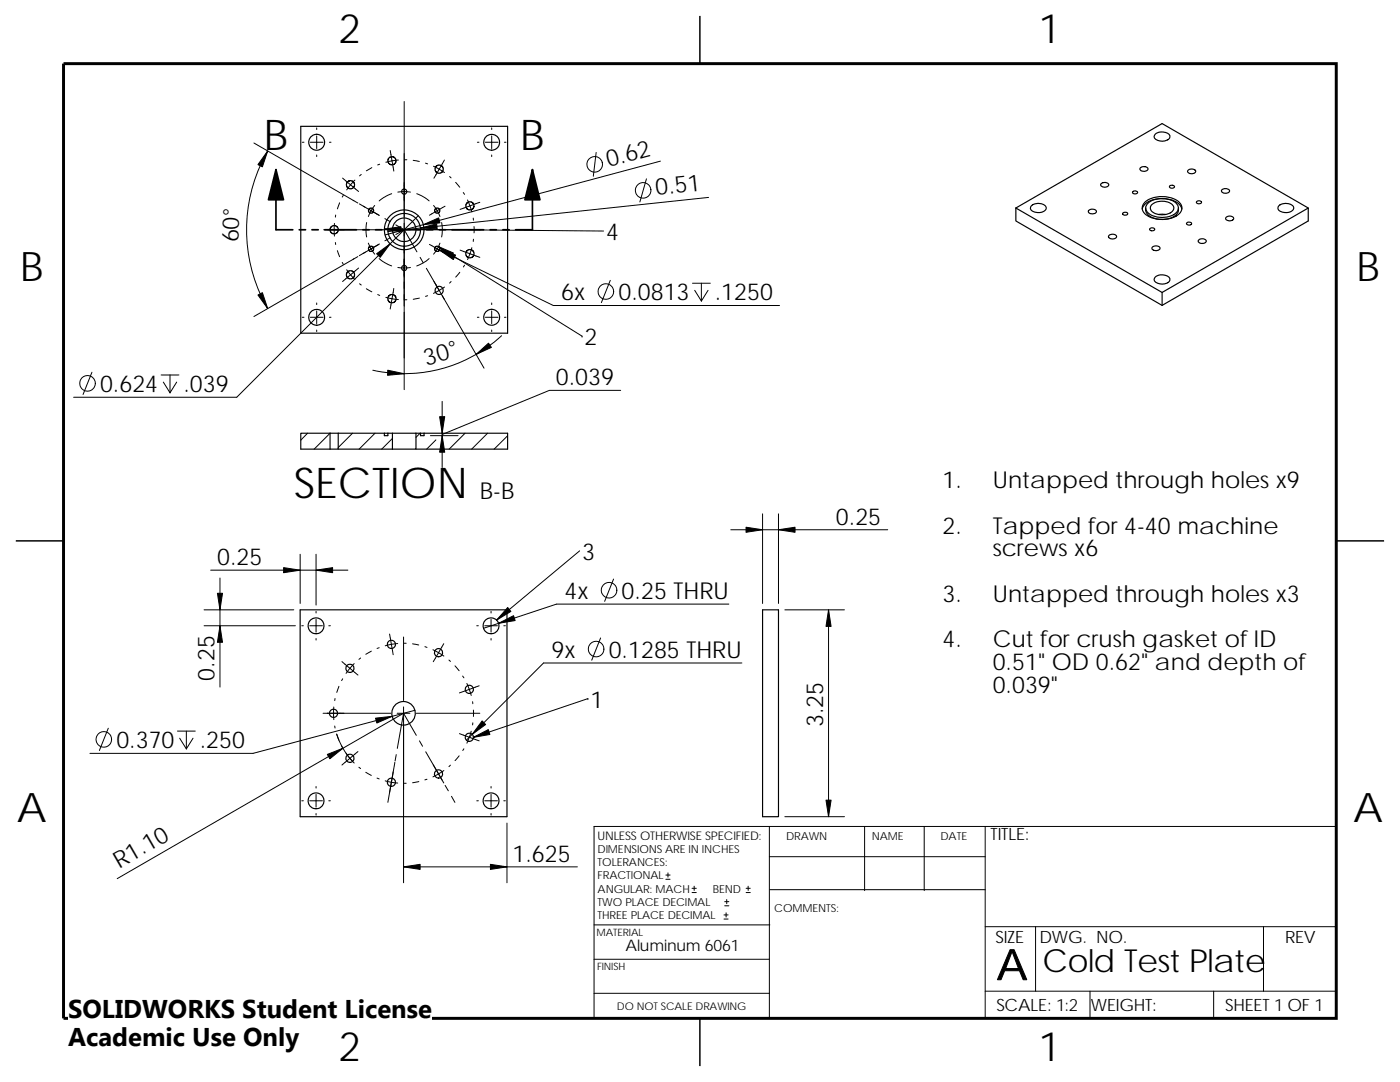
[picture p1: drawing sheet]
<svg xmlns="http://www.w3.org/2000/svg" width="279mm" height="216mm" viewBox="0 0 279 216" stroke-linecap="round" stroke-linejoin="round" font-family="sans-serif">
<g fill="none" stroke="#000" stroke-width=".2">
<path d="M50.7 28.5l20.7 12M53.4 30.1a31.5 31.5 0 0 0 0 31.5M60.3 28.4h.4M61.9 28.4h2.6M63.2 27.1v2.6M63.2 25.5v.3M63.2 30.9v.3M65.7 28.4h.4M68.4 35.5l1.6 1.4M68.5 39l-.2 .3M70 36.9l-.8 1M70 36.9l1.6 1.3"/>
<path d="M70.5 40h.1M70.8 35.9l-.8 1M72.1 34.8l-.3 .3M74.2 33.4l-1.1 .7M75.8 32.8l-.4 .1M77.9 30l.3 2.1M78.2 38.7l-1.7 .7-.8 .7M78.2 32.1l-1.2 .3M78.2 32.1l.4 2M79.4 38.3l1.1-.1 1.4 .1M79.5 31.9l-1.3 .2M80.7 20.3v57.4"/>
<path d="M80.8 31.9h.4M82.5 32l1.2 .2M83.2 38.7l1 .4 1.4 1M84.9 32.6l.4 .1M86.5 33.2l2.2 1.2M88.7 31.9l-2.1 3.7M89.7 35.2l.3 .3M90.9 36.4l.9 1M92.5 38.4l.2 .4M93.3 39.9l.5 1.2M95.3 28.4h.3M96.9 28.4h2.5"/>
<path d="M98.1 25.5v.3M98.1 27.1v2.6M98.1 30.9v.3M100.7 28.4h.3M119 30.4l-.6 4.8M129 35.7l-1.3 4.6M131.8 32.2l-55 14.7M141.4 39.4l-64 6.8M64.6 45.8h13.5M66.7 44.6v2.5M66.9 48.4l.1 .4M67 42.9l-.1 .4"/>
<path d="M67.3 50l.5 1.2M67.8 40.5l-.5 1.2M68.3 52.4l.2 .3M69.2 53.8l.8 1M70 54.8l.8 1M70 54.8l-1.6 1.4M70.6 51.6l-.1 .1M71.4 51.2l-20.7 12M71.6 53.5l-1.6 1.3M71.7 40.7l1.1 .6M71.8 56.6l.3 .3M72.5 41.1l3.1 1.8"/>
<path d="M72.8 50.4l-1.1 .6M73.1 57.6l1.1 .6M73.2 44.4l-.2 1.1 .2 1.8M73.5 48.5l.6 1.2M73.9 42h.2M74 42l1.7 1M74.1 42l-.6 1.2M74.1 49.7l.7 1M74.1 49.7h-.2M74.8 41l-.7 1M75.4 58.8l.4 .1M75.6 48.8l-3.1 1.8"/>
<path d="M75.7 51.6l1.2 .9 1.3 .6M75.7 48.7l-1.7 1M76.7 45.7l43.8 .4M76.8 43.6l1.1 .6M77 59.3l1.2 .3M77.9 47.4l-1.1 .6M78.2 59.6l1.3 .2M78.2 59.6l-.3 2.1M78.6 57.6l-.4 2M79 44.9l1.7 .9M79.4 53.4l1.1 .1 1.4-.1M79.4 45.8h2.5"/>
<path d="M80.7 45.8l-1.7 1M80.7 45.8l2.5 4.4M80.8 59.8h.4M83.2 45.8h12.7M83.5 43.1l-36.3 36.2h-32.5M83.7 59.5l-1.2 .2M83.8 51.4l.7 1M85.1 53.5l11.5 20M85.3 59l-.4 .1M85.6 51.6l-1.1 .9-1.3 .6M85.7 48.8l1.6 .9M86.5 41l.8 1"/>
<path d="M86.6 56.2l.4 .7M86.8 49.4l23.6 11.6h45.2M87.3 49.7l-.8 1M87.3 42l.5 1.2M87.3 49.7l1.5 .9M87.3 42l-1.6 .9M87.4 49.2l28.8 17.9M87.8 48.5l-.5 1.2M88.1 44.4l.2 1.4-.2 1.5M88.7 57.3l-2.2 1.2M88.8 41.1l-1.5 .9M90 56.2l-.3 .3"/>
<path d="M91.8 54.3l-.9 1M91.8 49.9l2 .7M92.7 52.9l-.2 .4M93.8 50.6l-.5 1.2M93.8 41.1l.4 1.2M93.8 50.6l2 .8M93.8 41.1l-2 .7M94.2 49.4l-.4 1.2M94.4 43.5l.1 .4M94.5 47.7l-.1 .5M94.6 45.2v1.3M95.8 40.4l-2 .7"/>
<path d="M121.8 55.9l-1.8 4.5M138.2 56.5h3.6M138.6 57.9l1.4 2.2M140 56.5v3.6M141.3 57.9l-1.3 2.2M18.4 74.3l-1.8 4.4M32.2 74.8h3.5M32.6 76.2l1.3 2.2M33.9 74.8v3.6M35.3 76.2l-1.4 2.2M60.3 63.3h.4M61.9 63.3h2.6"/>
<path d="M63.2 62v2.6M63.2 60.5v.3M63.2 65.8v.4M65.7 63.3h.4M95.3 63.3h.3M96.9 63.3h2.5M98.1 60.5v.3M98.1 65.8v.4M98.1 62v2.6M100.1 67a28.7 28.7 0 0 1-25.7 6.9M100.7 63.3h.3M116.2 67.1h.1"/>
<path d="M123.9 77.9h-14.3l-21.4 8.8M61.4 86.4l-1.4 1.4M65.9 86.4l-3.2 3.2M70.4 86.4l-2.9 2.9M74.8 86.4l-3.1 3.2M78.3 87.5l-2.1 2.1M83.8 86.4l-.8 .9M85.9 86.9h5.5M87 87.8l-1.8 1.8M88.2 80.1v13.2M92.8 86.4l-3.2 3.2M97.3 86.4l-3.2 3.2"/>
<path d="M101.3 87l-2.7 2.6M42 113.8h27.4M43.9 115.3v21.8M59.9 110.6v9.8M63.1 110.6v10.1M115.7 109.9l-16.6 13.8M122.4 115.5l-1.7 4.5M145.8 105.7h31.4M152.2 102.5v17.9M155.4 102.5v17.9M40.7 124.9h18.2M40.7 121.7h17.9"/>
<path d="M60.2 124.9h.3M61.8 124.9h2.5M63.1 123.6v2.5M63.1 122v.3M63.1 127.4v.3M65.6 124.9h.3M66.9 139.4l-.1 .4M67.6 136.9l-.4 1.3M68.2 132l1.6 1.3M68.4 135.4l-.2 .4M69.8 133.3l-.7 1.1M69.8 133.3l1.6 1.4"/>
<path d="M70.7 132.4l-.9 .9M72 131.3l-.4 .3M74.1 129.9l-1.1 .7M75.7 129.2l-.5 .2M77.7 126.5l.4 2.1M78.1 128.6l-1.2 .3M78.1 128.6l.4 2M79.4 128.4l-1.3 .2M80.5 127.1v12.7M80.6 128.4h.5M82.3 128.5l1.3 .2M84.8 129l.4 .2"/>
<path d="M86.4 129.6l2.2 1.3M88.6 128.4l-2.1 3.6M89.6 131.7l.3 .3M90.8 132.9l.8 .9M92.3 134.9l.3 .4M93.2 136.4l.5 1.2M93.7 137.6l.3 1.2M93.7 137.6l-2 .7M95.1 124.9h.4M95.6 136.8l-1.9 .8M96.7 124.9h2.6M98 122v.3"/>
<path d="M98 127.4v.3M98 123.6v2.5M100.5 124.9h.4M117.3 139.4h.1M117.3 139.4l-22.8 7.7M119.9 127.3l-1.8 4.4M145.5 120.5h-34.4l-14.6 4.9M148.1 132.3h-39.6l-15.4 15.4M156.6 121.7h11.9M165.4 121.7v41.3M21.6 145.3l-1.8 4.5M35.4 145.9h3.6"/>
<path d="M35.9 147.3l1.3 2.1M37.2 145.9v3.5M38.5 147.3l-1.3 2.1M60.2 159.8h.3M61.8 159.8h2.5M63.1 156.9v.3M63.1 158.5v2.6M64.5 142.3h13.5M65.6 159.8h.3M66.6 141.1v2.5M66.8 144.9l.1 .4M67.6 147.7l-.4-1.2a14.3 14.3 0 0 0 3.2 5.4"/>
<path d="M68.2 148.8l.2 .4M69.1 150.3l.7 1M69.8 151.3l.9 1M69.8 151.3l-1.6 1.4M71.4 150l-1.6 1.3M71.6 153.1l.4 .3M73 154.1l1.1 .6M75.2 155.3l.5 .1M76.9 155.8l1.2 .3M78.1 156.1l1.3 .2M78.1 156.1l-.4 2M78.5 154l-.4 2.1"/>
<path d="M78.8 152.1l-1.4 8M79.1 150.6l-.3 1.2M79.3 142.3h2.5M80.5 141.1v35M80.5 142.3l-57.1 33M80.5 142.3l-1.2 7M80.5 142.3l2.6 4.4M80.6 156.3h.5M82.8 141.7l-32.3 8.6h-32.6M83.1 142.3h12.7M83.6 156l-1.3 .2M83.7 147.8l.6 1.1"/>
<path d="M85 150l3.2 5.6M85.2 155.5l-.4 .1M86.5 152.6l2.1 3.6M88.6 153.8l-2.2 1.2M88.8 156.7l.7 1.1M89.9 152.7l-.3 .3M90.1 158.9l.7 1.2M91.6 150.8l-.8 1M91.7 146.4l2 .7M92.6 149.4l-.2 .4M93.7 147.1l-.5 1.2M93.7 147.1l1.9 .7"/>
<path d="M94 145.9l-.3 1.2M94.3 140l.1 .4M94.4 144.2l-.1 .5M94.5 141.7v1.3M95.1 159.8h.4M96.7 159.8h2.6M98 156.9v.3M98 158.5v2.6M100.5 159.8h.4M266.7 153.3v49.9h-239.9M63.1 162.3v.3M80.5 173h34.7"/>
<path d="M98 162.3v.3M101.2 164.2v11.9M132.9 175.5h.8M132.9 174.6h.8M133.3 174.2v.8M138.1 178.1h.9M138.1 177.2h.9M138.5 176.8v.9M144.6 179.9h.9M145 179.5v.8M148.9 178.1h.8M148.9 177.2h.8"/>
<path d="M149.3 176.8v.9M153.5 164.9v38.3M153.5 170.9h43.1M153.6 177.5h43M156.6 163h11.9M172.6 164.9v12.8M184.4 164.9v12.8M196.6 164.9v38.3M266.7 164.9h-148.1v38.3M118.6 198.2h34.9M118.6 191.4h34.9M118.6 184.6h35"/>
<path d="M144.5 183.4h.8M144.5 182.6h.8M144.6 180.7h.9M144.9 182.1v.9M196.6 197.8h70.1M196.6 184.9h70.1M206.7 184.9v12.9M217.5 197.8v5.4M242.2 197.8v5.4M252.2 184.9v12.9"/>
<circle cx="118.7" cy="32.8" r="1.55"/>
<circle cx="128.4" cy="38" r="1.56"/>
<circle cx="120.9" cy="58.2" r="1.56"/>
<circle cx="17.5" cy="76.5" r="1.56"/>
<circle cx="121.6" cy="117.8" r="1.55"/>
<circle cx="119" cy="129.5" r="1.55"/>
<circle cx="20.7" cy="147.5" r="1.55"/>
</g>
<path d="M139.7 3.2v9.5M3.2 107.9h9.5M266.7 107.9h9.5M139.7 203.2v9.5" fill="none" stroke="#000" stroke-width=".3"/>
<path d="M12.7 12.7h254v190.5h-254z" fill="none" stroke="#000" stroke-width=".59"/>
<g fill="none" stroke="#000" stroke-width=".23">
<path d="M60 25.2h41.3v41.3h-41.3zM69.7 36.1h.6l.4 .4v.7l-.4 .4h-.7l-.4-.4v-.7l.5-.4M78.5 31.3l.5 .5v.6l-.5 .4h-.6l-.4-.4v-.6l.4-.5h.6M88.3 33.3l.1 .7-.4 .5h-.6l-.5-.4v-.6l.4-.5h.6l.4 .3M219.8 36.6l.3-.2a.8 .8 0 0 1 1.2 .6l-.5 .3a.92 .92 0 0 1-1.2-.5zM226.1 38.2l.5-.1 .4 .2a.54 .54 0 0 1-.5 .4 .54 .54 0 0 1-.5-.4zM227.6 33.5l.2-.2h.7a.59 .59 0 0 1 .6 .5 1 1 0 0 1-1.6-.1zM230.7 26.6l.2-.1a2.36 2.36 0 0 1 2.5 .4l.1 .3a1.46 1.46 0 0 1-1.9 .9 1.09 1.09 0 0 1-1.2-1zM233.5 37.1a.51 .51 0 0 1 .5-.2 .51 .51 0 0 1 .4 .5l-.4 .1h-.4l-.2-.1zM237.1 34a1.06 1.06 0 0 1 1.5 .1 .89 .89 0 0 1-.8 .6 .89 .89 0 0 1-.8-.5zM243.8 38a.96 .96 0 0 1 1.6 .1 .95 .95 0 0 1-1.6 0zM87.7 49.9l-.3 .3-.4-.1-.3-.3 .1-.4 .3-.3 .4 .1 .3 .3-.1 .4"/>
<path d="M94.3 51.2l-.6 .3-.5-.3-.3-.6 .3-.6 .6-.2 .6 .3 .2 .6-.3 .6M202.7 41.5l29.2 16.9M202.7 41.5v2.6l29.2 16.8M205.9 41a2.11 2.11 0 0 1 2.9 .4 1.27 1.27 0 0 1-1.7 1 1.36 1.36 0 0 1-1.5-.9zM217.4 41.9a.84 .84 0 0 1 1.4 .4 .94 .94 0 0 1-1.6-.2zM221.3 47a.93 .93 0 0 1 1.5 .3 .92 .92 0 0 1-1.6-.2zM224.1 42.5a.63 .63 0 0 1 1 .2 .59 .59 0 0 1-1.1-.1zM228 41.7a3.4 3.4 0 0 1 3.5-2.1 5.1 5.1 0 0 1 4 1.4l.4 .7M228.6 40.2a5.8 5.8 0 0 1 6.7 .1 1.75 1.75 0 0 1-.9 3 5.7 5.7 0 0 1-6.1-.8 1.51 1.51 0 0 1 .3-2.3zM229.2 40.5a4.7 4.7 0 0 1 5.6 .2 1.5 1.5 0 0 1-.8 2.3 4.6 4.6 0 0 1-5.2-.9 1.18 1.18 0 0 1 .4-1.6zM229.5 45.6l.3-.1a.53 .53 0 0 1 .7 .3 .51 .51 0 0 1-.6 .3 .51 .51 0 0 1-.4-.5zM229.9 40.8a3.3 3.3 0 0 1 4.2 .2 1.29 1.29 0 0 1-1.3 1.8 2.87 2.87 0 0 1-3.1-.9l-.1-.8z"/>
<path d="M230 49.3a1.07 1.07 0 0 1 1.5 .2 .8 .8 0 0 1-.8 .6 .8 .8 0 0 1-.8-.7zM230.7 55.2l.2-.1a2.34 2.34 0 0 1 2.5 .3l.1 .3a1.69 1.69 0 0 1-2.4 .8l-.7-.5v-.4zM231.2 42.8h1.4M231.9 58.4l29.2-16.9v2.6l-29.2 16.8M231.9 58.4v2.5M235.2 41.5a1.97 1.97 0 0 1-1.9 2.1 4.6 4.6 0 0 1-4.3-.9l-.3-.6-.1-.6M236.9 44.5a.52 .52 0 0 1 .5-.2 .52 .52 0 0 1 .4 .5 .6 .6 0 0 1-1-.2zM238.8 40.2a.55 .55 0 0 1 1 .2 .57 .57 0 0 1-.6 .3 .57 .57 0 0 1-.4-.4zM239.3 47.8l.6-.2a.63 .63 0 0 1 .8 .7l-.5 .3h-.6l-.5-.4zM244.7 43.3a.92 .92 0 0 1 1.5 .3 .91 .91 0 0 1-1.6-.1zM255.3 41a2.02 2.02 0 0 1 2.9 .4 1.28 1.28 0 0 1-1.7 1 1.36 1.36 0 0 1-1.5-.9zM261.1 41.5l-29.2-16.8-29.2 16.8"/>
<path d="M65.9 86.4h1.6M65.9 86.4h-5.9v3.2h5.9M65.9 86.4v3.2M67.5 86.4v3.2h-1.6M67.5 89.6h10.8M67.5 86.4h10.8M76.7 86.4v.5h.7v-.5M78.3 86.4v3.2M78.3 86.4h4.7M83 86.4v3.2h-4.7M83 86.4h.9M83.9 86.4h.7"/>
<path d="M83.9 86.4v.5h.7v-.5M84.6 86.4h16.7v3.2h-18.3M59.9 121.7h41.3v41.3h-41.3zM152.2 121.7h3.2v41.3h-3.2z"/>
<circle cx="63.2" cy="28.4" r="1.59"/>
<circle cx="80.7" cy="38.2" r=".52"/>
<circle cx="98.1" cy="28.4" r="1.59"/>
<circle cx="66.7" cy="45.8" r=".81"/>
<circle cx="70" cy="54.8" r=".82"/>
<circle cx="74.1" cy="49.6" r=".53"/>
<circle cx="74.1" cy="42" r=".5"/>
<circle cx="78.2" cy="59.6" r=".83"/>
<circle cx="80.7" cy="45.9" r="3.3"/>
<circle cx="80.7" cy="45.8" r="2.35"/>
<circle cx="80.7" cy="45.9" r="4"/>
<circle cx="80.7" cy="53.5" r=".52"/>
<circle cx="87.3" cy="42" r=".52"/>
<circle cx="87.6" cy="57.9" r=".81"/>
<circle cx="93.8" cy="41.1" r=".82"/>
<circle cx="63.2" cy="63.3" r="1.59"/>
<circle cx="98.1" cy="63.3" r="1.59"/>
<circle cx="63.1" cy="124.9" r="1.59"/>
<circle cx="69.8" cy="133.4" r=".82"/>
<circle cx="78.1" cy="128.6" r=".82"/>
<circle cx="87.5" cy="130.2" r=".81"/>
<circle cx="93.7" cy="137.6" r=".81"/>
<circle cx="98" cy="124.9" r="1.59"/>
<circle cx="63.1" cy="159.8" r="1.59"/>
<circle cx="66.6" cy="142.3" r=".82"/>
<circle cx="69.8" cy="151.3" r=".81"/>
<circle cx="78.1" cy="156.1" r=".82"/>
<circle cx="80.5" cy="142.3" r="2.35"/>
<circle cx="87.5" cy="154.4" r=".82"/>
<circle cx="93.7" cy="147.1" r=".82"/>
<circle cx="98" cy="159.8" r="1.59"/>
</g>
<g fill="#000" stroke="#000" stroke-width=".2">
<path d="M53.4 30.1l-1 3.2-.9-.4z" fill-rule="evenodd"/>
<path d="M76.7 45.7l3.3-.5v1z" fill-rule="evenodd"/>
<path d="M75.2 50.6l2.7-1.9-2 2.7z" fill-rule="evenodd"/>
<path d="M83.9 45.5l3.2-.8 .1 1z" fill-rule="evenodd"/>
<path d="M84.5 44.8l3-1.3 .3 1z" fill-rule="evenodd"/>
<path d="M87.4 49.2l3.1 1.3-.5 .9z" fill-rule="evenodd"/>
<path d="M87.7 49.9l3.2 1-.4 .9z" fill-rule="evenodd"/>
<path d="M51.5 58.9l.9-.5 1 3.2z" fill-rule="evenodd"/>
<path d="M77.4 73.9l3.3 .7-3.4 .3z" fill-rule="evenodd"/>
<path d="M95 70.7l2.5-2.2 .6 .8z" fill-rule="evenodd"/>
<path d="M87.7 83.1h1.1l-.6 3.3z" fill-rule="evenodd"/>
<path d="M88.2 86.9l.6 3.3h-1.1z" fill-rule="evenodd"/>
<path d="M56.6 113.3l3.3 .5-3.3 .5z" fill-rule="evenodd"/>
<path d="M63.1 113.8l3.3-.5v1z" fill-rule="evenodd"/>
<path d="M148.9 105.2l3.3 .5-3.3 .5z" fill-rule="evenodd"/>
<path d="M155.4 105.7l3.3-.5v1z" fill-rule="evenodd"/>
<path d="M43.4 118.4h1l-.5 3.3z" fill-rule="evenodd"/>
<path d="M43.9 124.9l.5 3.3h-1z" fill-rule="evenodd"/>
<path d="M101.3 121.2l.7 .8-2.9 1.7z" fill-rule="evenodd"/>
<path d="M99.5 124.4l3-1.5 .3 .9z" fill-rule="evenodd"/>
<path d="M165.4 121.7l.5 3.3h-1.1z" fill-rule="evenodd"/>
<path d="M65.3 150.5l3.1-1.2-2.6 2.1z" fill-rule="evenodd"/>
<path d="M75 143.3l3.3-.4-3.1 1.4z" fill-rule="evenodd"/>
<path d="M96.2 143.8l.7 .8-2.7 1.9z" fill-rule="evenodd"/>
<path d="M94.5 147.1l3-1.5 .3 1z" fill-rule="evenodd"/>
<path d="M80.5 173l3.3-.5v1z" fill-rule="evenodd"/>
<path d="M97.9 172.5l3.3 .5-3.3 .5z" fill-rule="evenodd"/>
<path d="M164.8 159.7h1.1l-.5 3.3z" fill-rule="evenodd"/>
</g>
<path d="M55.1 33.8l1.5 6.1h-3zM106.3 33.8l1.5 6.1h-3z" fill="#000" stroke="#000" stroke-width=".34"/>
<g fill="none" stroke="#000" stroke-width=".34">
<path d="M55.1 33.8v12h3.3M106.3 33.8v12h-3.4M59.7 45.8h1.3M62.3 45.8h1.2M64.8 45.8h6.3M72.4 45.8h1.3M75 45.8h1.2M77.5 45.8h6.3M85.1 45.8h1.3M87.7 45.8h1.2M90.2 45.8h6.3M97.8 45.8h1.3"/>
<path d="M100.4 45.8h1.2"/>
</g>
<g fill="#fff">
<path d="M13.6 197.7h72.6v6.8h-72.6z"/>
<path d="M13.6 203.3h46.1v6.8h-46.1z"/>
</g>
<g font-size="8.5">
<text x="52.6" y="30">B</text>
<text x="103.8" y="30">B</text>
<text x="58.7" y="99.5">SECTION</text>
<text x="198.9" y="195.5">A</text>
</g>
<g font-size="8.1">
<text x="67.6" y="8.5">2</text>
<text x="207.3" y="8.5">1</text>
<text x="4" y="56.1">B</text>
<text x="270.7" y="56.1">B</text>
<text x="3.3" y="164.1">A</text>
<text x="270" y="164.1">A</text>
<text x="67.6" y="211.7">2</text>
<text x="207.3" y="211.7">1</text>
</g>
<text font-size="6.3" x="208" y="194">Cold Test Plate</text>
<g font-size="5.1">
<text x="13.6" y="203.2">SOLIDWORKS Student License</text>
<text x="13.6" y="208.8">Academic Use Only</text>
</g>
<g font-size="4.7">
<text x="121.4" y="33.3" transform="rotate(-15 121.4 33.3)">0.62</text>
<text x="131" y="38.9" transform="rotate(-6 131 38.9)">0.51</text>
<text x="121" y="47.9">4</text>
<text x="47.6" y="48.4" transform="rotate(-88 47.6 48.4)">60°</text>
<text x="112" y="59.9">6x</text>
<text x="123.4" y="59.9">0.0813</text>
<text x="142.6" y="59.9">.1250</text>
<text x="116.6" y="68.8">2</text>
<text x="85.1" y="72.9" transform="rotate(-17 85.1 72.9)">30°</text>
<text x="110.9" y="76.9">0.039</text>
<text x="20" y="78.2">0.624</text>
<text x="36.6" y="78.2">.039</text>
<text x="95.8" y="99.5">B-B</text>
<text x="188.1" y="97.5">1.</text>
<text x="198.1" y="97.5">Untapped through holes x9</text>
<text x="166.8" y="104.7">0.25</text>
<text x="188.1" y="106.5">2.</text>
<text x="198.1" y="106.5">Tapped for 4-40 machine</text>
<text x="43.3" y="112.8">0.25</text>
<text x="116.2" y="111.7">3</text>
<text x="198.1" y="111">screws x6</text>
<text x="112.6" y="119.5">4x</text>
<text x="124.1" y="119.5">0.25 THRU</text>
<text x="188.1" y="120.1">3.</text>
<text x="198.1" y="120.1">Untapped through holes x3</text>
<text x="110.1" y="131.2">9x</text>
<text x="121.5" y="131.2">0.1285 THRU</text>
<text x="188.1" y="129.2">4.</text>
<text x="198.1" y="129.2">Cut for crush gasket of ID</text>
<text x="42.8" y="135.8" transform="rotate(-90 42.8 135.8)">0.25</text>
<text x="198.1" y="133.7">0.51&quot; OD 0.62&quot; and depth of</text>
<text x="117.8" y="141.2">1</text>
<text x="198.1" y="138.2">0.039&quot;</text>
<text x="23.2" y="149.2">0.370</text>
<text x="39.9" y="149.2">.250</text>
<text x="164.3" y="145.1" transform="rotate(-90 164.3 145.1)">3.25</text>
<text x="23.7" y="173.4" transform="rotate(-30 23.7 173.4)">R1.10</text>
<text x="102.3" y="172">1.625</text>
</g>
<g font-size="3.4">
<text x="197.7" y="167.6">TITLE:</text>
<text x="198.7" y="188.1">SIZE</text>
<text x="207.5" y="188.1">DWG. NO.</text>
<text x="256.5" y="188.2">REV</text>
<text x="198.8" y="201.7">SCALE: 1:2</text>
<text x="217.7" y="201.7">WEIGHT:</text>
<text x="244.5" y="201.7">SHEET 1 OF 1</text>
</g>
<text font-size="3.2" x="124.8" y="189.8">Aluminum 6061</text>
<text font-size="2.4" x="119.3" y="167.6">UNLESS OTHERWISE SPECIFIED:</text>
<g font-size="2.2">
<text x="156.9" y="167.6">DRAWN</text>
<text x="174" y="167.6">NAME</text>
<text x="187.7" y="167.6">DATE</text>
<text x="119.3" y="170.2">DIMENSIONS ARE IN INCHES</text>
<text x="119.3" y="172.8">TOLERANCES:</text>
<text x="119.3" y="175.5">FRACTIONAL</text>
<text x="119.3" y="178.1">ANGULAR: MACH</text>
<text x="142.3" y="178.1">BEND</text>
<text x="119.3" y="180.8">TWO PLACE DECIMAL</text>
<text x="119.3" y="183.4">THREE PLACE DECIMAL</text>
<text x="154.5" y="182.1">COMMENTS:</text>
</g>
<text font-size="2.1" x="123.1" y="201.6">DO NOT SCALE DRAWING</text>
<g font-size="2">
<text x="119.1" y="186.7">MATERIAL</text>
<text x="119.1" y="193.5">FINISH</text>
</g>
</svg>
